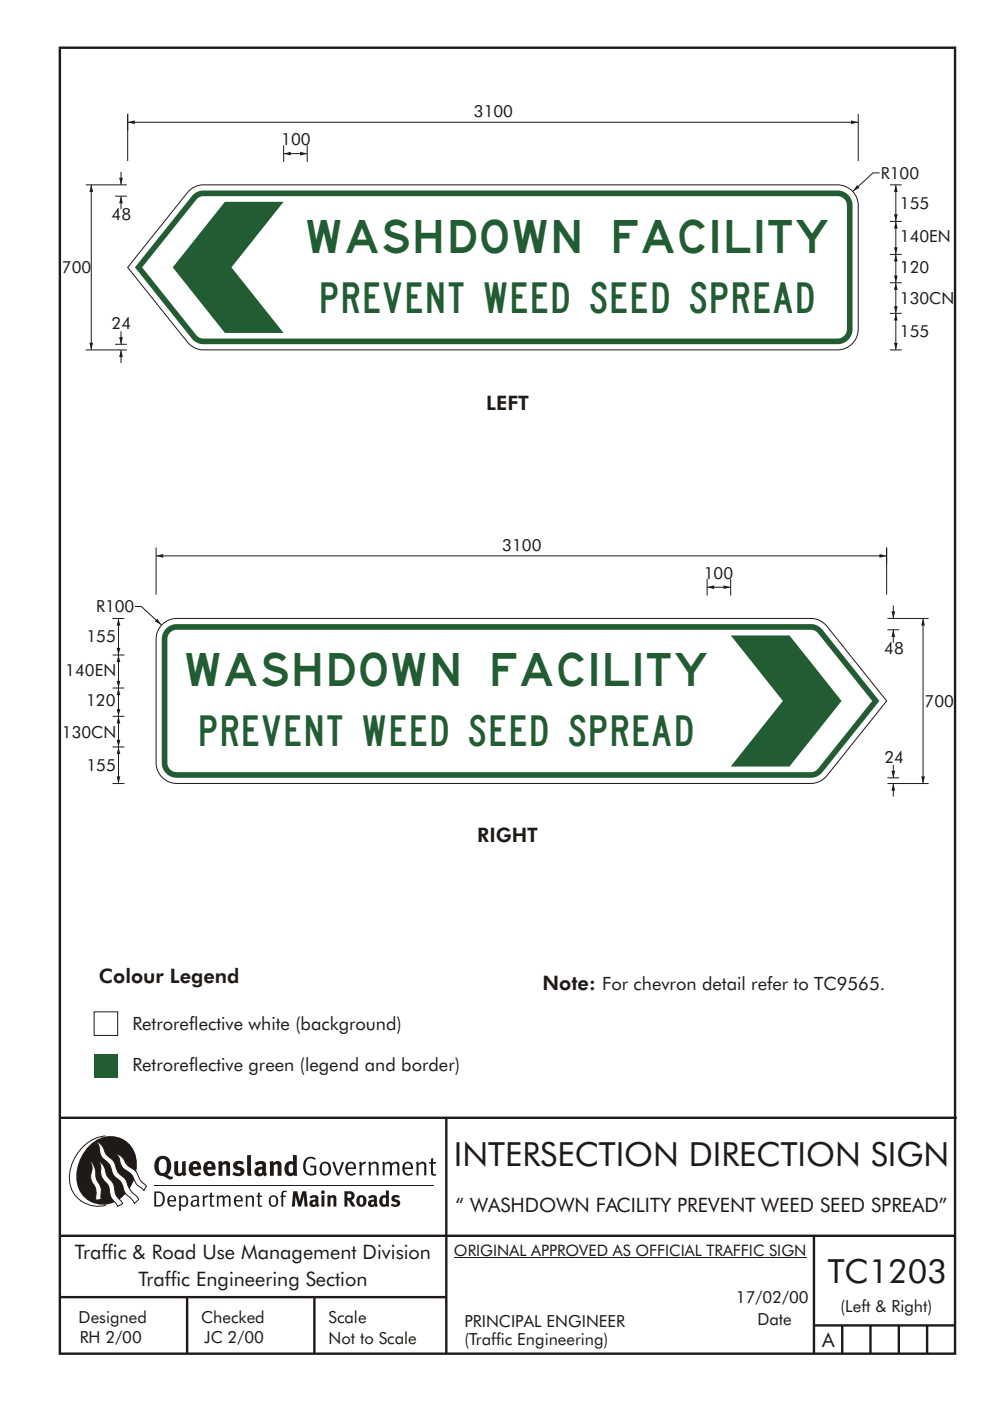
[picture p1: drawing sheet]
<svg xmlns="http://www.w3.org/2000/svg" width="210mm" height="297mm" viewBox="0 0 210 297" stroke-linecap="round" stroke-linejoin="round" font-family="sans-serif">
<g fill="none" stroke="#1f1a17" stroke-width=".51">
<path d="M12.7 10.1h189.9v276.9h-189.9zM12.7 237h190.3M94.7 236.9v50.1M12.7 262h190M12.7 275h82M39.7 275v12M66.7 275v12M172.7 262v25M172.7 281h30M178.7 281v6M184.7 281v6M190.7 281v6"/>
<path d="M196.7 281v6"/>
</g>
<path d="M96.3 266.7h74.7" fill="none" stroke="#1f1a17" stroke-width=".21"/>
<path d="M20 223.5h5v5h-5z" fill="#215c33"/>
<g fill="#fff" stroke="#1f1a17" stroke-width=".21">
<path d="M20 214.5h5v5h-5z" fill-rule="evenodd"/>
<path d="M40.1 40.5l1.4-1 1.6-.3h134.6a4.4 4.4 0 0 1 4.4 4.4v26.2a4.4 4.4 0 0 1-4.4 4.4h-134.6l-1.1-.2-1.5-.7-.8-.8-12.6-15.8z" fill-rule="evenodd"/>
</g>
<path d="M40.9 41.3l1-.7 1.2-.2h134.6a3.2 3.2 0 0 1 3.2 3.2v26.2a3.2 3.2 0 0 1-3.2 3.2l-135.3-.1-.9-.4-.8-.7-12.1-15.1z" fill-rule="evenodd" fill="#215c33"/>
<path d="M41.8 42.2l.6-.5 .7-.1h135l.6 .3 .5 .4 .5 1.2-.1 26.7-.2 .6-.4 .5-.6 .4-.7 .1-134.9-.1-1.1-.6-11.5-14.4z" fill-rule="evenodd" fill="#fff"/>
<path d="M47.7 42.8h12.5l-11.1 13.9 11.1 13.9h-12.5l-11.1-13.9z" fill-rule="evenodd" fill="#215c33"/>
<path d="M27.1 25.9h155" fill="none" stroke="#1f1a17" stroke-width=".21"/>
<g fill="#1f1a17">
<path d="M180.6 25.5l1.5 .4-1.5 .4 1.5-.4-1.5 .4z" fill-rule="evenodd"/>
<path d="M27.1 25.9l1.5-.4v.8z" fill-rule="evenodd"/>
</g>
<path d="M27.1 24.2v3.5M25.7 70.2v2.8" fill="none" stroke="#1f1a17" stroke-width=".21"/>
<path d="M25.3 71.5h.8l-.4 1.5z" fill-rule="evenodd" fill="#1f1a17"/>
<path d="M25.7 36.4v2.8" fill="none" stroke="#1f1a17" stroke-width=".21"/>
<path d="M25.3 37.7h.8l-.4 1.5z" fill-rule="evenodd" fill="#1f1a17"/>
<path d="M25.7 74.2v2.8" fill="none" stroke="#1f1a17" stroke-width=".21"/>
<path d="M25.7 74.2l.4 1.5h-.8l.4-1.5 .4 1.5z" fill-rule="evenodd" fill="#1f1a17"/>
<path d="M25.7 41.6v2.8" fill="none" stroke="#1f1a17" stroke-width=".21"/>
<path d="M25.7 41.6l.4 1.5h-.8l.4-1.5 .4 1.5z" fill-rule="evenodd" fill="#1f1a17"/>
<path d="M18.2 39.2h8.7M186.6 36.7h-1.4l-4.2 3.9M18.2 74.2h8.7" fill="none" stroke="#1f1a17" stroke-width=".21"/>
<path d="M181.8 39.2l.6 .6-1.4 .8z" fill-rule="evenodd" fill="#1f1a17"/>
<path d="M19.4 39.2v35M27.1 24.2v10M182.1 24.2v10M24.4 41.6h2.5M24.4 73h2.5" fill="none" stroke="#1f1a17" stroke-width=".21"/>
<g fill="#1f1a17">
<path d="M19.4 39.2l.4 1.5h-.8l.4-1.5 .4 1.5z" fill-rule="evenodd"/>
<path d="M19 72.7h.8l-.4 1.5 .4-1.5-.4 1.5z" fill-rule="evenodd"/>
</g>
<path d="M190.1 66.4v7.8" fill="none" stroke="#1f1a17" stroke-width=".21"/>
<g fill="#1f1a17">
<path d="M190.1 66.4l.4 1.6h-.8l.4-1.6 .4 1.6z" fill-rule="evenodd"/>
<path d="M189.7 72.7h.8l-.4 1.5 .4-1.5-.4 1.5z" fill-rule="evenodd"/>
</g>
<path d="M190.1 39.2v7.7" fill="none" stroke="#1f1a17" stroke-width=".21"/>
<g fill="#1f1a17">
<path d="M190.1 39.2l.4 1.5h-.8l.4-1.5 .4 1.5z" fill-rule="evenodd"/>
<path d="M189.7 45.4h.8l-.4 1.5 .4-1.5-.4 1.5z" fill-rule="evenodd"/>
</g>
<path d="M188.8 46.9h2.5M190.1 46.9v7M188.8 74.2h2.5" fill="none" stroke="#1f1a17" stroke-width=".21"/>
<g fill="#1f1a17">
<path d="M190.1 46.9l.4 1.6h-.8l.4-1.6 .4 1.6z" fill-rule="evenodd"/>
<path d="M189.7 52.4h.8l-.4 1.5 .4-1.5-.4 1.5z" fill-rule="evenodd"/>
</g>
<path d="M190.1 53.9v6" fill="none" stroke="#1f1a17" stroke-width=".21"/>
<g fill="#1f1a17">
<path d="M190.1 53.9l.4 1.6h-.8l.4-1.6 .4 1.6z" fill-rule="evenodd"/>
<path d="M189.7 58.4h.8l-.4 1.5 .4-1.5-.4 1.5z" fill-rule="evenodd"/>
</g>
<path d="M190.1 59.9v6.5" fill="none" stroke="#1f1a17" stroke-width=".21"/>
<g fill="#1f1a17">
<path d="M190.1 59.9l.4 1.6h-.8l.4-1.6 .4 1.6z" fill-rule="evenodd"/>
<path d="M189.7 64.9h.8l-.4 1.5 .4-1.5-.4 1.5z" fill-rule="evenodd"/>
</g>
<path d="M60.2 32.6h5M188.8 39.2h2.5M188.8 59.9h2.5M188.8 53.9h2.5M188.8 66.4h2.5" fill="none" stroke="#1f1a17" stroke-width=".21"/>
<g fill="#1f1a17">
<path d="M60.2 32.6l1.5-.4v.8l-1.5-.4 1.5-.4z" fill-rule="evenodd"/>
<path d="M63.7 32.2l1.5 .4-1.5 .4v-.8l1.5 .4z" fill-rule="evenodd"/>
</g>
<path d="M60.2 30.8v3.5M65.2 30.8v3.5" fill="none" stroke="#1f1a17" stroke-width=".21"/>
<path d="M34.1 132.7a4.4 4.4 0 0 1 3.4-1.6l135.2 .1 1.5 .5 1.3 1.1 12.6 15.8-12.6 15.8-1.3 1.1-1.5 .6h-135.2a4.4 4.4 0 0 1-4.4-4.4v-26.2a4.3 4.3 0 0 1 1-2.8z" fill-rule="evenodd" fill="#fff" stroke="#1f1a17" stroke-width=".21"/>
<path d="M35.3 133.3a3.2 3.2 0 0 1 2.2-1h134.9l1.1 .4 .9 .7 12.2 15.2-12.2 15.2-.9 .7-1.1 .4h-134.9a3.2 3.2 0 0 1-3.2-3.2v-26.2a3.2 3.2 0 0 1 1-2.2z" fill-rule="evenodd" fill="#215c33"/>
<path d="M36.1 134.1l.6-.4 .8-.2h134.7l.7 .2 .6 .5 11.5 14.4-11.5 14.4-.6 .5-.7 .2h-134.9l-.7-.2-.6-.4-.3-.6-.2-.7v-26.3l.2-.8z" fill-rule="evenodd" fill="#fff"/>
<path d="M155 134.7h12.5l11.1 13.9-11.1 13.9h-12.5l11.1-13.9z" fill-rule="evenodd" fill="#215c33"/>
<path d="M33.1 117.9h155" fill="none" stroke="#1f1a17" stroke-width=".21"/>
<g fill="#1f1a17">
<path d="M33.1 117.9l1.5-.4v.7l-1.5-.3 1.5-.4z" fill-rule="evenodd"/>
<path d="M186.6 117.5l1.5 .4-1.5 .3v-.7l1.5 .4z" fill-rule="evenodd"/>
</g>
<path d="M188.1 116.1v3.5M189.5 162.2v2.7" fill="none" stroke="#1f1a17" stroke-width=".21"/>
<path d="M189.1 163.4h.8l-.4 1.5z" fill-rule="evenodd" fill="#1f1a17"/>
<path d="M189.5 128.4v2.7" fill="none" stroke="#1f1a17" stroke-width=".21"/>
<path d="M189.1 129.6h.8l-.4 1.5z" fill-rule="evenodd" fill="#1f1a17"/>
<path d="M189.5 166.1v2.8" fill="none" stroke="#1f1a17" stroke-width=".21"/>
<path d="M189.5 166.1l.4 1.5h-.8l.4-1.5 .4 1.5z" fill-rule="evenodd" fill="#1f1a17"/>
<path d="M189.5 133.5v2.8" fill="none" stroke="#1f1a17" stroke-width=".21"/>
<path d="M189.5 133.5l.4 1.5h-.8l.4-1.5 .4 1.5z" fill-rule="evenodd" fill="#1f1a17"/>
<path d="M28.6 128.6h1.4l4.2 3.9M188.3 131.1h8.7M188.3 166.1h8.7" fill="none" stroke="#1f1a17" stroke-width=".21"/>
<path d="M33.4 131.2l.8 1.3-1.3-.8 1.3 .8-1.3-.8z" fill-rule="evenodd" fill="#1f1a17"/>
<path d="M33.1 116.1v10M188.1 116.1v10M188.3 133.5h2.5M195.8 131.1v35M188.3 164.9h2.5" fill="none" stroke="#1f1a17" stroke-width=".21"/>
<g fill="#1f1a17">
<path d="M195.8 131.1l.4 1.5h-.7l.3-1.5 .4 1.5z" fill-rule="evenodd"/>
<path d="M195.5 164.6h.7l-.4 1.5 .4-1.5-.4 1.5z" fill-rule="evenodd"/>
</g>
<path d="M25.1 158.4v7.7" fill="none" stroke="#1f1a17" stroke-width=".21"/>
<g fill="#1f1a17">
<path d="M25.1 158.4l.4 1.5h-.8l.4-1.5 .4 1.5z" fill-rule="evenodd"/>
<path d="M24.7 164.6h.8l-.4 1.5 .4-1.5-.4 1.5z" fill-rule="evenodd"/>
</g>
<path d="M25.1 131.1v7.8" fill="none" stroke="#1f1a17" stroke-width=".21"/>
<g fill="#1f1a17">
<path d="M25.1 131.1l.4 1.5h-.8l.4-1.5 .4 1.5z" fill-rule="evenodd"/>
<path d="M24.7 137.4h.8l-.4 1.5 .4-1.5-.4 1.5z" fill-rule="evenodd"/>
</g>
<path d="M23.9 138.9h2.5M25.1 138.9v7M23.9 166.1h2.5" fill="none" stroke="#1f1a17" stroke-width=".21"/>
<g fill="#1f1a17">
<path d="M25.1 138.9l.4 1.5h-.8l.4-1.5 .4 1.5z" fill-rule="evenodd"/>
<path d="M24.7 144.4h.8l-.4 1.5 .4-1.5-.4 1.5z" fill-rule="evenodd"/>
</g>
<path d="M25.1 145.9v6" fill="none" stroke="#1f1a17" stroke-width=".21"/>
<g fill="#1f1a17">
<path d="M25.1 145.9l.4 1.5h-.8l.4-1.5 .4 1.5z" fill-rule="evenodd"/>
<path d="M24.7 150.4h.8l-.4 1.5 .4-1.5-.4 1.5z" fill-rule="evenodd"/>
</g>
<path d="M25.1 151.9v6.5" fill="none" stroke="#1f1a17" stroke-width=".21"/>
<g fill="#1f1a17">
<path d="M25.1 151.9l.4 1.5h-.8l.4-1.5 .4 1.5z" fill-rule="evenodd"/>
<path d="M24.7 156.9h.8l-.4 1.5 .4-1.5-.4 1.5z" fill-rule="evenodd"/>
</g>
<path d="M23.9 131.1h2.5M150 124.5h5M23.9 151.9h2.5M23.9 145.9h2.5M23.9 158.4h2.5" fill="none" stroke="#1f1a17" stroke-width=".21"/>
<g fill="#1f1a17">
<path d="M153.5 124.1l1.5 .4-1.5 .4 1.5-.4-1.5 .4z" fill-rule="evenodd"/>
<path d="M150 124.5l1.5-.4v.8z" fill-rule="evenodd"/>
</g>
<path d="M150 122.7v3.6M155 122.7v3.6" fill="none" stroke="#1f1a17" stroke-width=".21"/>
<g fill="#1f1a17">
<path d="M64.9 245.6a1.61 1.61 0 0 1 2.1 0l-.2 .3a1.17 1.17 0 0 0-1.4-.2 1.17 1.17 0 0 0-.6 1.3 1.42 1.42 0 0 0 1.2 1.9l.7-.2v-1.2h-.8l-.1-.4h1.3v1.9a1.82 1.82 0 0 1-2.2-.1 1.82 1.82 0 0 1-.6-2.1l.2-.7z" fill-rule="evenodd"/>
<path d="M68.2 246.5a1.77 1.77 0 0 0 .4 2.7 1.39 1.39 0 0 0 1.4-.5 1.39 1.39 0 0 0 .2-1.5 1.19 1.19 0 0 0-2-.7zM68.5 246.8a.83 .83 0 0 1 1 .1 .83 .83 0 0 1 .2 1 .75 .75 0 0 1-.6 1 .75 .75 0 0 1-.8-.8v-.9z" fill-rule="evenodd"/>
<path d="M70.5 246.4l.4-.1 .8 2.4 .8-2.3h.5l-1.1 2.8h-.4z" fill-rule="evenodd"/>
<path d="M73.6 246.7a1.74 1.74 0 0 0 .5 2.5h.9l.5-.3-.2-.3a.89 .89 0 0 1-1.1 .2 .89 .89 0 0 1-.4-.9h1.7a1.15 1.15 0 0 0-.4-1.4 1.15 1.15 0 0 0-1.5 .2zM74 246.9a.67 .67 0 0 1 .8-.2 .67 .67 0 0 1 .3 .8h-1.3z" fill-rule="evenodd"/>
<path d="M76.2 246.4l.4-.1 .1 .4 .5-.4h.5l-.2 .5a.61 .61 0 0 0-.8 .6v1.8h-.4z" fill-rule="evenodd"/>
<path d="M78.1 246.4l.5-.1 .1 .4a.89 .89 0 0 1 .9-.4 .89 .89 0 0 1 .7 .7v2.2h-.4v-2.2l-.1-.2-.3-.1-.8 .4v2.1h-.4z" fill-rule="evenodd"/>
<path d="M81.1 246.4l.4-.1 .1 .4a.83 .83 0 0 1 .8-.4 .83 .83 0 0 1 .7 .5 .86 .86 0 0 1 .9-.5 .86 .86 0 0 1 .7 .7v2.2h-.4l-.1-2.3a.5 .5 0 0 0-.8 0l-.2 .2v2.1h-.5v-2.2l-.4-.3-.7 .4v2.1h-.4z" fill-rule="evenodd"/>
<path d="M85.7 246.7a1.74 1.74 0 0 0 .5 2.5h.9l.5-.3-.2-.3a.89 .89 0 0 1-1.1 .2 .89 .89 0 0 1-.4-.9h1.7a1.15 1.15 0 0 0-.5-1.4 1.15 1.15 0 0 0-1.4 .2zM86 246.9a.67 .67 0 0 1 .9-.2 .67 .67 0 0 1 .3 .8h-1.3z" fill-rule="evenodd"/>
<path d="M88.3 246.4l.4-.1 .1 .4a.89 .89 0 0 1 .9-.4 .89 .89 0 0 1 .8 .7v2.2h-.5v-2.2l-.1-.2-.3-.1-.8 .4v2.1h-.4z" fill-rule="evenodd"/>
<path d="M91.5 245.6l.4-.1v.9h.7l-.2 .3h-.5v2.1l.1 .1h.5l.1 .3a.71 .71 0 0 1-1.2-.6v-1.9h-.3v-.3h.3z" fill-rule="evenodd"/>
<path d="M37 246.3l.8-.2v2a.46 .46 0 0 0 .2 .6 .46 .46 0 0 0 .6-.2v-2.2l.8-.2v2.4l.2 .5-.6 .4-.2-.3a1.03 1.03 0 0 1-1.2 .2 1.03 1.03 0 0 1-.6-1z" fill-rule="evenodd"/>
<path d="M40.4 246.6a1.64 1.64 0 0 0 0 2.3 1.64 1.64 0 0 0 2.3 .1l-.4-.5a.78 .78 0 0 1-.9 .3 .78 .78 0 0 1-.5-.8h1.8a1.37 1.37 0 0 0-.6-1.6 1.37 1.37 0 0 0-1.7 .2zM41.1 246.9a.48 .48 0 0 1 .6-.1 .48 .48 0 0 1 .2 .6h-1z" fill-rule="evenodd"/>
<path d="M43.5 246.6a1.65 1.65 0 0 0-.2 2 1.65 1.65 0 0 0 1.9 .7l.5-.3-.3-.5a.78 .78 0 0 1-.9 .3 .78 .78 0 0 1-.5-.8h1.8a1.37 1.37 0 0 0-.6-1.6 1.37 1.37 0 0 0-1.7 .2zM44.1 246.9a.48 .48 0 0 1 .6-.1 .48 .48 0 0 1 .2 .6h-.9z" fill-rule="evenodd"/>
<path d="M46.3 246.3l.7-.2 .1 .4a.95 .95 0 0 1 1-.3 .95 .95 0 0 1 .7 .8v2.3h-.8v-2.3l-.3-.2-.5 .3v2.2h-.8z" fill-rule="evenodd"/>
<path d="M49.7 246.5a1.73 1.73 0 0 1 2-.1l-.2 .6-.6-.2a.42 .42 0 0 0-.6 .2l.2 .3a1.23 1.23 0 0 1 1.4 1 1.47 1.47 0 0 1-2.3 .9l-.3-.2 .3-.6 .7 .4a.47 .47 0 0 0 .7-.4 .87 .87 0 0 0-1-.5l-.4-.2-.1-.4z" fill-rule="evenodd"/>
<path d="M54.1 246.6l.3 .6 .3-.2a.62 .62 0 0 1 .9 0l.1 .4a1.21 1.21 0 0 0-1.4 .3 1.21 1.21 0 0 0-.1 1.3 1.19 1.19 0 0 0 1.6 .1l.5 .3 .4-.4-.3-.4v-1.4a.96 .96 0 0 0-1.3-1zM55 248l.6-.1v.7a.43 .43 0 0 1-.6 .1 .43 .43 0 0 1 0-.7z" fill-rule="evenodd"/>
<path d="M57.2 246.3l.7-.2 .1 .4a.95 .95 0 0 1 1-.3 .95 .95 0 0 1 .7 .8v2.3h-.8v-2.3l-.2-.2-.6 .3v2.2h-.8z" fill-rule="evenodd"/>
<path d="M62.2 244.8v1.5a1.29 1.29 0 0 0-1.4 .2 1.29 1.29 0 0 0-.5 1.3 1.24 1.24 0 0 0 .6 1.4 1.24 1.24 0 0 0 1.4-.1l.1 .2h.7l-.1-4.3zM61.5 246.9l.4-.1 .3 .2v1.5l-.3 .1a.48 .48 0 0 1-.6-.4 1.52 1.52 0 0 1 .2-1.3z" fill-rule="evenodd"/>
<path d="M52.4 245l.8-.2 .2 4.5h-.8l-.1-.2z" fill-rule="evenodd"/>
</g>
<path d="M22.4 240.8a9 9 0 0 0-7.4 10.9 6.2 6.2 0 0 0 7.5 3.8M32.7 251.4h59.4" fill="none" stroke="#1f1a17" stroke-width=".21"/>
<path d="M19.1 242.7a5.7 5.7 0 0 1 6.5-1.4 5.7 5.7 0 0 1 3.4 5.7 8.6 8.6 0 0 1-6.2 8.3 5.7 5.7 0 0 1-6.5-7 9.9 9.9 0 0 1 2.8-5.6z" fill-rule="evenodd" fill="#1f1a17"/>
<path d="M24.5 244.5a3.1 3.1 0 0 1 2.3 2.2l.7 .7a3.2 3.2 0 0 1 2 2.4l.4 .6 1.2 1.1-.6 .9-.2-.3a3.5 3.5 0 0 1-1.9-2.1 3.8 3.8 0 0 0-2.1-2.1 3.5 3.5 0 0 1-1-2.3zM20.4 241.9a3.4 3.4 0 0 1 1.9 2.5l.7 .8a3.3 3.3 0 0 1 1.7 2.6 4.4 4.4 0 0 0 1.7 2l.3 .3a6.1 6.1 0 0 0 2.5 3.7l.2 .5-.9 .9a6.1 6.1 0 0 0-1.9-2.2l-.4-.8a3.6 3.6 0 0 0-1.9-2.8l-.6-1a3.6 3.6 0 0 0-1.9-2.8 3.7 3.7 0 0 1-.8-2.4zM21 246.1a3.4 3.4 0 0 1 1.5 2.8l.6 .9a3.8 3.8 0 0 1 1.4 3.1l.3 .7 1.2 1.6-1 .6-.5-.8a3.2 3.2 0 0 1-1.3-2.8 4.3 4.3 0 0 0-1.4-2.2 4.7 4.7 0 0 1-.5-2.9zM19.2 246.1a5.1 5.1 0 0 1 1.2 3.7l.3 .7a3.1 3.1 0 0 1 .7 3l.1 .8-1.1 .2-.1-.8a3.5 3.5 0 0 0-.9-3.2 3.6 3.6 0 0 1 .1-2.6z" fill-rule="evenodd" fill="#fff" stroke="#1f1a17" stroke-width=".21"/>
<g fill="#1f1a17">
<path d="M33.4 245.5a2.51 2.51 0 0 0 .4 3.7l.8 .1a2.78 2.78 0 0 0 2 .7l.2-.5h-.6l-.7-.4a2.56 2.56 0 0 0 0-3.8 1.83 1.83 0 0 0-2.1 .2zM34 245.9a.87 .87 0 0 1 1 0 .87 .87 0 0 1 .4 .9v.4a1.17 1.17 0 0 1-.9 1.5l-.3-.1a2.38 2.38 0 0 1-.2-2.7z" fill-rule="evenodd"/>
<path d="M33.1 252.9v2.6a1.12 1.12 0 0 0 1.2-.3 1.12 1.12 0 0 0 .2-1.2l-.1-.5-.3-.4zM32.7 252.6h1.1a1.67 1.67 0 0 1 1.2 1.7 1.67 1.67 0 0 1-1.3 1.5h-1zM36.1 253.9l-.2 .5h1.1a.55 .55 0 0 0-.3-.6 .55 .55 0 0 0-.6 .1zM35.8 253.8a.95 .95 0 0 1 1.2-.2 .95 .95 0 0 1 .4 1.1h-1.5a.72 .72 0 0 0 .4 .8 .72 .72 0 0 0 .9-.2l.1 .3a1.15 1.15 0 0 1-1.5 0 1.15 1.15 0 0 1-.2-1.5zM38.4 254.1v1.2a.7 .7 0 0 0 .9 .1 .7 .7 0 0 0 .2-.9 .61 .61 0 0 0-.4-.7 .61 .61 0 0 0-.7 .3zM38 253.5l.3-.1 .1 .4a.95 .95 0 0 1 1.2-.2 .95 .95 0 0 1 .3 1.2 .92 .92 0 0 1-.5 1 .92 .92 0 0 1-1-.2v1.1l-.4 .1zM40.9 254.8a.5 .5 0 0 0 .2 .8 .5 .5 0 0 0 .7-.4v-.6zM40.5 253.7a1 1 0 0 1 1.7 .3v1.4l.2 .2-.2 .3-.3-.3a.78 .78 0 0 1-1.4-.1 .78 .78 0 0 1 .8-1.1h.5a.58 .58 0 0 0-.3-.7 .58 .58 0 0 0-.7 .3zM43 253.5l.3-.1 .1 .4 .3-.3 .5-.1-.2 .4a.52 .52 0 0 0-.6 .6v1.4h-.4zM44.6 252.9l.4-.1-.1 .7h.6l-.1 .3h-.5v1.5a.35 .35 0 0 0 .6 .3v.2a.57 .57 0 0 1-.6 .1 .57 .57 0 0 1-.3-.5v-1.6h-.3v-.3h.3zM45.9 253.5l.4-.1 .1 .4 .2-.2a.64 .64 0 0 1 1 .2 .7 .7 0 0 1 .8-.4 .7 .7 0 0 1 .5 .7v1.7h-.3v-1.7l-.3-.3-.7 .3v1.7h-.3v-1.6a.38 .38 0 0 0-.3-.5 .38 .38 0 0 0-.5 .2l-.1 .2v1.7h-.4zM50.2 253.9l-.2 .5h1.1a.55 .55 0 0 0-.2-.6 .55 .55 0 0 0-.7 .1zM49.9 253.8a.95 .95 0 0 1 1.2-.2 .95 .95 0 0 1 .4 1.1h-1.5a.72 .72 0 0 0 .4 .8 .72 .72 0 0 0 .9-.2l.1 .3a1.15 1.15 0 0 1-1.5 0 1.15 1.15 0 0 1-.2-1.5zM52.1 253.5l.3-.1 .1 .4a.72 .72 0 0 1 .8-.4 .72 .72 0 0 1 .6 .7v1.7h-.4v-1.6a.45 .45 0 0 0-.3-.5 .45 .45 0 0 0-.5 .3l-.2 .1v1.7h-.3zM54.7 252.9l.4-.1v.7h.6l-.1 .3h-.5v1.5a.35 .35 0 0 0 .5 .3v.2a.57 .57 0 0 1-.6 .1 .57 .57 0 0 1-.3-.5v-1.6h-.3v-.3h.3zM57.6 253.9l-.2 .7a.65 .65 0 0 0 .3 .8 .65 .65 0 0 0 .8-.2l.1-.1a.93 .93 0 0 0-.7-1.4zM57.3 253.7a1.12 1.12 0 0 1 1.4 .1 1.12 1.12 0 0 1 .3 1.4 1.01 1.01 0 0 1-1.3 .6 1.01 1.01 0 0 1-.7-1.2zM59.9 252.6l.5-.2 .5 .2-.1 .2-.4-.1-.3 .2v.6h.6l-.1 .3h-.5v2h-.4v-2h-.2v-.3h.2zM62.2 252.6l-.3 3.2h.7l.1-2.3 .6 2.3h.6l.6-2.3 .1 2.3h.7l-.3-3.2h-.9l-.5 2.1-.5-2.1zM65.7 253.7l.3 .5a.51 .51 0 0 1 .5-.4 .51 .51 0 0 1 .4 .4v.1a.88 .88 0 0 0-1.1 .4 .88 .88 0 0 0 .2 1.1 .9 .9 0 0 0 1.1-.2l.3 .3 .4-.3-.2-.3v-1.1a.87 .87 0 0 0-.5-.8 .87 .87 0 0 0-1 .1zM66.4 254.8h.5v.5l-.1 .1h-.3l-.2-.1zM68.2 253.5v2.3h.6v-2.4zM68.1 252.8a.4 .4 0 0 0 .8 0 .4 .4 0 0 0-.8 0zM69.4 253.5l.1 2.3h.6v-1.7a.33 .33 0 0 1 .4-.2 .33 .33 0 0 1 .3 .4v1.5h.6v-1.7a.75 .75 0 0 0-.6-.7 .75 .75 0 0 0-.8 .3v-.3zM73.1 252.6v3.2h.6v-1.3l.3 .2 .7 1.1h.7l-.9-1.4a.94 .94 0 0 0 .7-1 .94 .94 0 0 0-.9-.8zM73.7 253.1a.51 .51 0 0 1 .8 .1 .51 .51 0 0 1-.2 .7l-.6 .1zM75.9 253.7a1.19 1.19 0 0 0-.1 1.7 1.19 1.19 0 0 0 1.8 0 1.19 1.19 0 0 0-.1-1.6 1.19 1.19 0 0 0-1.6-.1zM76.5 253.9l.2-.1a.99 .99 0 0 1 0 1.6 1.06 1.06 0 0 1-.2-1.5zM78.1 253.7l.3 .5a.51 .51 0 0 1 .5-.4 .51 .51 0 0 1 .5 .4v.1a.88 .88 0 0 0-1.2 .4 .88 .88 0 0 0 .2 1.1 .9 .9 0 0 0 1.1-.2l.3 .3 .4-.3-.2-.3v-1.1a.87 .87 0 0 0-.5-.8 .87 .87 0 0 0-1 .1zM78.9 254.8h.4v.5l-.1 .1h-.3l-.1-.1zM81.9 252.4v1.1a1.2 1.2 0 0 0-1.4 .6 1.2 1.2 0 0 0 .2 1.4l.5 .4 .8-.2v.1h.6l-.1-3.3zM81.4 253.9l.5 .2-.1 1.2a.46 .46 0 0 1-.5-.1 .46 .46 0 0 1-.1-.5zM83.3 253.6a.79 .79 0 0 0-.1 .9 .79 .79 0 0 0 .9 .4 .33 .33 0 0 1 0 .5 .33 .33 0 0 1-.5 0l-.4-.2-.3 .4a1.15 1.15 0 0 0 1.2 .3 1.15 1.15 0 0 0 .8-1 1.49 1.49 0 0 0-1.2-.8 .4 .4 0 0 1 .3-.3 .4 .4 0 0 1 .4 .1l.2 .1 .2-.4a1.47 1.47 0 0 0-1.5 0z" fill-rule="evenodd"/>
</g>
<g font-size="7.1" fill="#1f1a17">
<text x="96.3" y="247.2">INTERSECTION DIRECTION SIGN</text>
<text x="175.6" y="272.1">TC1203</text>
</g>
<g font-size="7" fill="#215c33">
<text x="65.2" y="53.6">WASHDOWN</text>
<text x="130.3" y="53.6">FACILITY</text>
<text x="39.5" y="145.5">WASHDOWN</text>
<text x="104.6" y="145.5">FACILITY</text>
</g>
<g font-size="6.5" fill="#215c33">
<text x="68.2" y="66.3">PREVENT WEED SEED SPREAD</text>
<text x="42.5" y="158.3">PREVENT WEED SEED SPREAD</text>
</g>
<g font-size="4.2" fill="#1f1a17">
<text x="103.2" y="86.9">LEFT</text>
<text x="101.3" y="178.5">RIGHT</text>
<text x="21" y="208.5">Colour Legend</text>
<text x="115.1" y="209.9">Note: For chevron detail refer to TC9565.</text>
<text x="96.7" y="257">“ WASHDOWN FACILITY PREVENT WEED SEED SPREAD”</text>
<text x="15.9" y="267">Traffic &amp; Road Use Management Division</text>
<text x="29.4" y="272.6">Traffic Engineering Section</text>
<text x="174.4" y="285.6">A</text>
</g>
<g font-size="3.9" fill="#1f1a17">
<text x="28.1" y="218.4">Retroreflective white (background)</text>
<text x="28.1" y="227.1">Retroreflective green (legend and border)</text>
</g>
<g font-size="3.5" fill="#1f1a17">
<text x="100.5" y="24.9">3100</text>
<text x="59.7" y="30.8">100</text>
<text x="186.9" y="37.9">R100</text>
<text x="23.7" y="46.7">48</text>
<text x="190.9" y="44.3">155</text>
<text x="190.9" y="51.3">140EN</text>
<text x="13.1" y="57.9">700</text>
<text x="190.9" y="57.8">120</text>
<text x="190.9" y="64.5">130CN</text>
<text x="23.7" y="69.8">24</text>
<text x="190.9" y="71.5">155</text>
<text x="106.6" y="116.8">3100</text>
<text x="149.3" y="122.7">100</text>
<text x="20.4" y="129.8">R100</text>
<text x="18.3" y="136.2">155</text>
<text x="13.8" y="143.3">140EN</text>
<text x="187.6" y="138.6">48</text>
<text x="18.3" y="149.7">120</text>
<text x="196.2" y="149.8">700</text>
<text x="13.1" y="156.4">130CN</text>
<text x="187.7" y="161.7">24</text>
<text x="18.3" y="163.5">155</text>
<text x="16.7" y="280.5">Designed</text>
<text x="42.7" y="280.5">Checked</text>
<text x="69.7" y="280.5">Scale</text>
<text x="98.5" y="281.4">PRINCIPAL ENGINEER</text>
<text x="156.1" y="276.3">17/02/00</text>
<text x="160.7" y="281">Date</text>
<text x="178.3" y="278.2">(Left &amp; Right)</text>
<text x="16.9" y="284.8">RH 2/00</text>
<text x="43.3" y="284.8">JC 2/00</text>
<text x="69.7" y="285">Not to Scale</text>
<text x="98.5" y="285.1">(Traffic Engineering)</text>
</g>
<text font-size="3.4" fill="#1f1a17" x="96.3" y="266.3">ORIGINAL APPROVED AS OFFICIAL TRAFFIC SIGN</text>
</svg>
